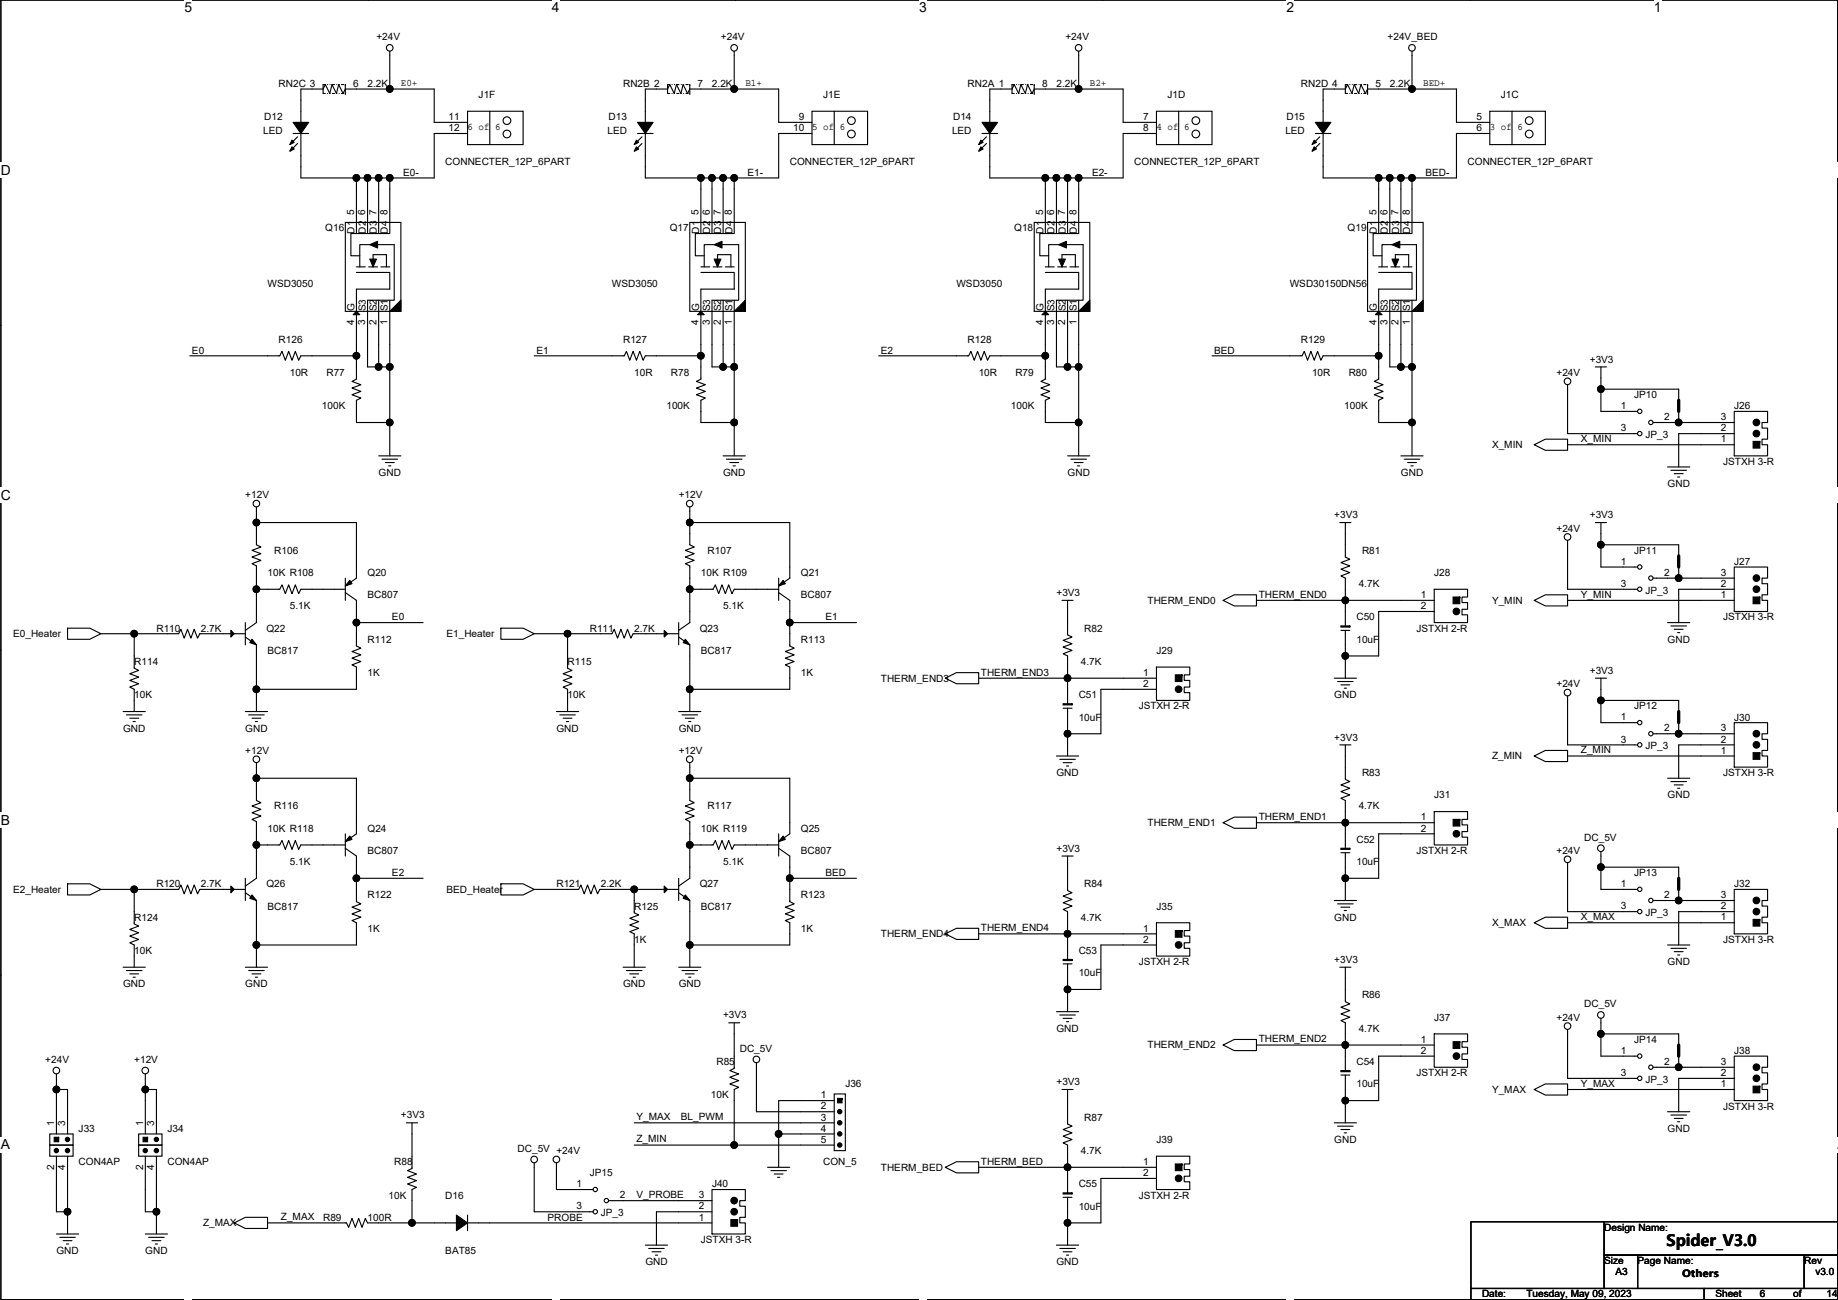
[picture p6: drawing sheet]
<svg xmlns="http://www.w3.org/2000/svg" width="420mm" height="297mm" viewBox="0 0 420 297" stroke-linecap="round" stroke-linejoin="round" font-family="sans-serif">
<path d="M.2 0h419.9v296.9h-419.9z" fill="none" stroke="#000" stroke-width=".25"/>
<g fill="#fff">
<path d="M42.2 0h1.7v3.5h-1.7z"/>
<path d="M42.2 296.9l1.7 .1z"/>
</g>
<path d="M84.2 0h.1M84.2 296.9h.1" fill="none" stroke="#000" stroke-width=".25"/>
<g fill="#fff">
<path d="M126.1 0h1.8v3.5h-1.8z"/>
<path d="M126.1 296.9l1.8 .1z"/>
</g>
<path d="M168.1 0h.1M168.1 296.9h.1" fill="none" stroke="#000" stroke-width=".25"/>
<g fill="#fff">
<path d="M210.1 0h1.8v3.5h-1.8z"/>
<path d="M210.1 296.9l1.8 .1z"/>
</g>
<path d="M252.1 0h.1M252.1 296.9h.1" fill="none" stroke="#000" stroke-width=".25"/>
<g fill="#fff">
<path d="M294.1 0h1.7v3.5h-1.7z"/>
<path d="M294.1 296.9l1.7 .1z"/>
</g>
<path d="M336.1 0h.1M336.1 296.9h.1" fill="none" stroke="#000" stroke-width=".25"/>
<g fill="#fff">
<path d="M378 0h1.8v3.5h-1.8z"/>
<path d="M378 296.9l1.8 .1z"/>
<path d="M.2 37.1h2.3v3.5h-2.3z"/>
<path d="M420.1 37.1l.1 3.5z"/>
<path d="M.2 111.4h2.3v3.5h-2.3z"/>
<path d="M420.1 111.4l.1 3.5z"/>
</g>
<path d="M.2 74.3h.1M420.1 74.3h.1" fill="none" stroke="#000" stroke-width=".25"/>
<g fill="#fff">
<path d="M.2 185.6h2.1v3.5h-2.1z"/>
<path d="M420.1 185.6l.1 3.5z"/>
</g>
<path d="M.2 148.5h.1M420.1 148.5h.1" fill="none" stroke="#000" stroke-width=".25"/>
<g fill="#fff">
<path d="M.2 259.8h2.1v3.5h-2.1z"/>
<path d="M420 259.8h.2v3.5h-.2z"/>
</g>
<g fill="none" stroke="#000" stroke-width=".25">
<path d="M73.9 19.3v2.1M78.9 19.3v2.1M89.1 11.7v8.6M152.6 19.3v2.1M157.7 19.3v2.1M167.8 11.7v8.6M231.3 19.3v2.1M236.4 19.3v2.1M246.6 11.7v8.6M307.5 19.3v2.1M312.6 19.3v2.1M322.8 11.7v8.6"/>
<path d="M67 30.5h3.6M68 31.3l-1.5 1.5M68 32.8l-1.5 1.5M68.8 30.5v10.2h12.7M89.1 20.3h10.2v7.7h7.6M89.1 20.3h-10.2l-.5 1.1-1-2.1-.5 2.1-1-2.1-.5 2.1-1-2.1-.5 1h-5.1v7.7M106.9 25.4h12.7v7.6h-12.7zM106.9 30.5h-7.6v10.2h-10.2M112 25.4v7.6M145.7 30.5h3.6M146.8 31.3l-1.6 1.5M146.8 32.8l-1.6 1.5"/>
<path d="M147.5 30.5v10.2h12.7M167.8 20.3h10.2v7.7h7.6M167.8 20.3h-10.1l-.5 1.1-1-2.1-.6 2.1-1-2.1-.5 2.1-1-2.1-.5 1h-5.1v7.7M185.6 25.4h12.7v7.6h-12.7zM185.6 30.5h-7.6v10.2h-10.2M190.7 25.4v7.6M224.5 30.5h3.5M225.5 31.3l-1.5 1.5M225.5 32.8l-1.5 1.5M226.3 30.5v10.2h12.7M246.6 20.3h10.1v7.7h7.7M246.6 20.3h-10.2l-.5 1.1-1-2.1-.5 2.1-1-2.1-.5 2.1-1.1-2.1-.5 1h-5v7.7"/>
<path d="M264.4 25.4h12.7v7.6h-12.7zM264.4 30.5h-7.7v10.2h-10.1M269.4 25.4v7.6M300.7 30.5h3.5M301.7 31.3l-1.5 1.5M301.7 32.8l-1.5 1.5M302.5 30.5v10.2h12.7M322.8 20.3h10.1v7.7h7.7M322.8 20.3h-10.2l-.5 1.1-1-2.1-.5 2.1-1-2.1-.5 2.1-1.1-2.1-.5 1h-5v7.7M340.6 25.4h12.7v7.6h-12.7zM340.6 30.5h-7.7v10.2h-10.1M345.6 25.4v7.6"/>
<path d="M78.9 50.8h12.7v20.3h-12.7zM81.5 40.7h2.5M81.5 40.7v12.7M84 40.7h2.6M84 40.7v12.7M86.6 40.7h2.5M86.6 40.7v12.7M89.1 40.7v12.7h-8.9v5h2M157.7 50.8h12.7v20.3h-12.7zM160.2 40.7v12.7M160.2 40.7h2.6M162.8 40.7v12.7"/>
<path d="M162.8 40.7h2.5M165.3 40.7v12.7M165.3 40.7h2.5M167.8 40.7v12.7h-8.8v5h2M236.4 50.8h12.7v20.3h-12.7zM239 40.7v12.7M239 40.7h2.5M241.5 40.7v12.7M241.5 40.7h2.5M244 40.7v12.7M244 40.7h2.6M246.6 40.7v12.7h-8.9v5h2"/>
<path d="M312.6 50.8h12.7v20.3h-12.7zM315.2 40.7v12.7M315.2 40.7h2.5M317.7 40.7v12.7M317.7 40.7h2.5M320.2 40.7v12.7M320.2 40.7h2.6M322.8 40.7v12.7h-8.9v5h2M81.5 61h2M81.5 62.3h7.6v3.8h-7.6v15.2M82.2 61v-5.1h7.9v12.7h-6.1v15.2h2.6M84.3 61h2"/>
<path d="M85.3 61v-2.8h3v2.8M86.6 68.6v15.2M87.1 61h2M89.1 68.6v15.2M160.2 62.3h7.6v3.8h-7.6v15.2M160.2 61h2.1M161 61v-5.1h7.9v12.7h-6.1v15.2h2.5M163 61h2M164 61v-2.8h3.1v2.8M165.3 68.6v15.2M165.8 61h2M167.8 68.6v15.2"/>
<path d="M239 62.3h7.6v3.8h-7.6v15.2M239 61h2M239.7 61v-5.1h7.9v12.7h-6.1v15.2h2.5M241.8 61h2M242.8 61v-2.8h3v2.8M244 68.6v15.2M244.5 61h2.1M246.6 68.6v15.2M315.2 62.3h7.6v3.8h-7.6v15.2M315.2 61h2M315.9 61v-5.1h7.9v12.7h-6.1v15.2h2.5M318 61h2"/>
<path d="M319 61v-2.8h3v2.8M320.2 68.6v15.2M320.7 61h2.1M322.8 68.6v15.2M43.4 81.3h20.6l.5-1 .7 2 .8-2 .7 2 .8-2 .8 2 .5-1h12.7M81.5 81.3v5.3l-1 .5 2 .8-2 .8 2 .7-2 .8 2 .8-1 .5v5h7.6M86.6 83.8h2.5M89.1 83.8v12.7M89.1 96.5v7.7M122.1 81.3h20.6l.5-1 .8 2 .7-2 .8 2 .8-2 .7 2 .5-1h12.7M160.2 81.3v5.3l-1 .5 2 .8-2 .8 2 .7-2 .8 2 .8-1 .5v5h7.6M165.3 83.8h2.5"/>
<path d="M167.8 83.8v12.7M167.8 96.5v7.7M239 81.3v5.3l-1.1 .5 2.1 .8-2.1 .8 2.1 .7-2.1 .8 2.1 .8-1 .5v5h7.6M239 81.3h-12.7l-.5 1-.8-2-.8 2-.7-2-.8 2-.8-2-.5 1h-20.5M244 83.8h2.6M246.6 83.8v12.7M246.6 96.5v7.7M277.1 81.3h20.5l.5-1 .8 2 .8-2 .7 2 .8-2 .8 2 .5-1h12.7M315.2 81.3v5.3l-1.1 .5 2.1 .8-2.1 .8 2.1 .7-2.1 .8 2.1 .8-1 .5v5h7.6M320.2 83.8h2.6M322.8 83.8v12.7M322.8 96.5v7.7"/>
<path d="M358.3 87.9v11.2h16M364.7 83.8h2.5M366 83.8v5.1M366 88.9v5.1h8.3M366 88.9h17.7v2.6M383.7 94h.1M383.7 91.5h.1M383.7 94v2.5M383.7 96.5h-5.8M383.7 96.5h12.7M396.4 94h7.7v2.5h-1.3v1.3h1.3v2.6h-1.3v1.2h1.3v2.6h-7.7zM396.4 99.1h-12.7v7.6"/>
<path d="M58.6 119.4h22.9v12.7l-2.6 1.8M58.6 115.8v3.6M58.6 119.4v5.1l1 .5-2 .8 2 .7-2 .8 2 .7-2 .8 1 .5v5.3M86.6 104.2h5M87.3 104.9h3.6M88.1 105.7h2M88.8 106.4h.6M157.7 115.8v3.6M157.7 119.4v5.1l1 .5-2 .8 2 .7-2 .8 2 .7-2 .8 1 .5v5.3M157.7 119.4h22.8v12.7l-2.5 1.8M165.3 104.2h5.1M166.1 104.9h3.5"/>
<path d="M166.8 105.7h2.1M167.6 106.4h.5M244 104.2h5.1M244.8 104.9h3.6M245.6 105.7h2M246.3 106.4h.5M306.3 119.4h2.5M307.5 119.4v7.9l1.1 .5-2.1 .7 2.1 .8-2.1 .8 2.1 .7-2.1 .8 1 .5v5.1M320.2 104.2h5.1M321 104.9h3.6M321.8 105.7h2M322.5 106.4h.5"/>
<path d="M350.7 101.6l2.6-1.2h5v2.5h-5zM358.3 101.6h38.1M364.7 119.4h2.5M366 119.4v5.1M381.2 106.7h5.1M382 107.5h3.5M382.7 108.2h2.1M383.5 109h.5M58.6 134.6h5.4l.5-1 .7 2.1 .8-2.1 .7 2.1 .8-2.1 .8 2.1 .5-1.1h10.1M58.6 134.6v7.7l-2.5 1.7M78.9 135.4l2.6 1.8v5.1M78.9 132.1v5.1"/>
<path d="M157.7 134.6v7.7l-2.6 1.7M157.7 134.6h5.3l.5-1 .8 2.1 .7-2.1 .8 2.1 .8-2.1 .7 2.1 .5-1.1h10.2M178 135.4l2.5 1.8v5.1M178 132.1v5.1M242.8 137.2h2.5M244 137.2v7.9l1.1 .5-2.1 .7 2.1 .8-2.1 .7 2.1 .8-2.1 .8 1 .5v5.1M279.6 137.2l2.5-1.3h5.1v2.6h-5.1zM287.2 137.2h20.3M307.5 137.2h20.4M307.5 137.2v5.8M327.9 134.6h7.6v1.8h-1.3v1.3h1.3v1.5h-1.3v1.3h1.3v1.8h-7.6zM327.9 139.7h-12.7v10.2h-7.7v-5.9"/>
<path d="M350.7 137.2l2.6-1.3h5v2.6h-5zM358.3 123.5v11.1h16M366 124.5h17.7v2.5M366 124.5v5.1h8.3M377.9 132.1h5.8M383.7 129.6h.1M383.7 127h.1M383.7 129.6v2.5M396.4 129.6h7.7v2.5h-1.3v1.3h1.3v2.5h-1.3v1.3h1.3v2.5h-7.7zM396.4 132.1h-12.7M396.4 134.6h-12.7v7.7M396.4 137.2h-38.1"/>
<path d="M15.4 143.5h5.1l2.6 1.3-2.6 1.3h-5.1zM23.1 144.8h7.6M30.7 144.8h10.1l.5-1 .8 2 .8-2 .7 2 .8-2 .8 2 .5-1h10.4M30.7 144.8v7.9l1 .5-2 .7 2 .8-2 .8 2 .7-2 .8 1 .5v5.1M56.1 145.6l2.5 1.7v10.2M56.1 142.3v5M58.6 157.5v5.1M81.5 142.3h15.2M81.5 142.3v5.3l1 .5-2 .8 2 .7-2 .8 2 .8-2 .7 1 .5v5.1h-22.9M114.5 143.5h5.1l2.5 1.3-2.5 1.3h-5.1zM122.1 144.8h7.6M129.7 144.8v7.9l1.1 .5-2.1 .7 2.1 .8-2.1 .8 2.1 .7-2.1 .8 1 .5v5.1"/>
<path d="M129.7 144.8h10.2l.5-1 .8 2 .7-2 .8 2 .8-2 .7 2 .5-1h10.4M155.1 145.6l2.6 1.7v10.2M155.1 142.3v5M157.7 157.5v5.1M180.5 142.3v5.3l1.1 .5-2.1 .8 2.1 .7-2.1 .8 2.1 .8-2.1 .7 1 .5v5.1h-22.8M180.5 142.3h15.3M216.1 155l2.5-1.3h5.1v2.5h-5.1zM223.7 155h20.3M244 155v5.8M244 155h20.4M264.4 152.4h7.6v1.8h-1.3v1.3h1.3v1.5h-1.3v1.3h1.3v1.7h-7.6zM264.4 157.5h-12.7v10.2h-7.7"/>
<path d="M305 155h5.1M305.8 155.7h3.5M306.5 156.5h2.1M306.5 144h2.1M307.3 157.2h.5M307.5 149.9v5.1M358.3 159v11.2h16M364.7 155h2.5M366 155v5M381.2 142.3h5.1M382 143h3.5M382.7 143.8h2.1"/>
<path d="M383.5 144.5h.5M28.1 162.6h5.1M28.9 163.3h3.6M29.7 164.1h2M30.4 164.9h.5M56.1 162.6h5.1M56.8 163.3h3.6M57.6 164.1h2M58.4 164.9h.5M58.6 177.8h22.9v12.7l-2.6 1.8M58.6 174.3v3.5M58.6 177.8v5.1l1 .5-2 .8 2 .7-2 .8 2 .8-2 .7 1 .5v5.4"/>
<path d="M127.2 162.6h5.1M128 163.3h3.5M128.7 164.1h2.1M129.5 164.9h.5M155.1 162.6h5.1M155.9 163.3h3.6M156.7 164.1h2M157.4 164.9h.5M157.7 174.3v3.5M157.7 177.8h22.8v12.7l-2.5 1.8M157.7 177.8v5.1l1 .5-2 .8 2 .7-2 .8 2 .8-2 .7 1 .5v5.4M241.5 172.7h5.1"/>
<path d="M242.3 173.5h3.5M243 174.3h2.1M243 161.8h2.1M243.8 175h.5M244 161.8v5.9M244 167.7v5M306.3 170.2h2.5M307.5 170.2v7.9l1.1 .5-2.1 .7 2.1 .8-2.1 .8 2.1 .7-2.1 .8 1 .5v5.1M350.7 172.7l2.6-1.2h5v2.5h-5zM366 160v5.1h8.3M366 160h17.7v2.6M377.9 167.7h5.8"/>
<path d="M381.2 177.8h5.1M382 178.6h3.5M382.7 179.3h2.1M383.7 165.1h.1M383.7 162.6h.1M383.7 165.1v2.6M383.7 167.7h12.7M396.4 165.1h7.7v2.6h-1.3v1.2h1.3v2.6h-1.3v1.2h1.3v2.6h-7.7zM396.4 170.2h-12.7v7.6M396.4 172.7h-38.1M58.6 193.1h5.4l.5-1.1 .7 2.1 .8-2.1 .7 2.1 .8-2.1 .8 2.1 .5-1h10.1M58.6 193.1v7.6l-2.5 1.8"/>
<path d="M78.9 193.8l2.6 1.8v5.1M78.9 190.5v5.1M157.7 193.1v7.6l-2.6 1.8M157.7 193.1h5.3l.5-1.1 .8 2.1 .7-2.1 .8 2.1 .8-2.1 .7 2.1 .5-1h10.2M178 193.8l2.5 1.8v5.1M178 190.5v5.1M242.8 195.6h2.5M244 195.6v7.9l1.1 .5-2.1 .7 2.1 .8-2.1 .8 2.1 .7-2.1 .8 1 .5v5.1M279.6 188l2.5-1.3h5.1v2.6h-5.1zM287.2 188h20.3M306.5 194.8h2.1M307.5 194.8v5.9"/>
<path d="M307.5 188v5.8M307.5 188h20.4M327.9 185.4h7.6v1.8h-1.3v1.3h1.3v1.5h-1.3v1.3h1.3v1.8h-7.6zM327.9 190.5h-12.7v10.2h-7.7M358.3 197.1v11.2h16M366 194.6v3.5M366 198.1v5.1h8.3M366 198.1h17.7v2.6M383.5 180.1h.5M15.4 202h5.1l2.6 1.2-2.6 1.3h-5.1zM23.1 203.2h7.6M30.7 203.2h10.1l.5-1 .8 2 .8-2 .7 2 .8-2 .8 2 .5-1h10.4"/>
<path d="M30.7 203.2v7.9l1 .5-2 .8 2 .7-2 .8 2 .8-2 .7 1 .5v5.1M56.1 204l2.5 1.8v10.1M56.1 200.7v5.1M58.6 215.9v5.1M81.5 200.7v5.3l1 .5-2 .8 2 .7-2 .8 2 .8-2 .7 1 .5v5.1h-22.9M81.5 200.7h15.2M114.5 202h5.1l2.5 1.2-2.5 1.3h-5.1zM122.1 203.2h10.2l.5-1 .8 2 .7-2 .8 2 .7-2 .8 2 .5-1h7.9M145 203.2v5.4l1 .5-2 .7 2 .8-2 .7 2 .8-2 .8 1 .5v7.6M145 203.2h10.1M155.1 204l2.6 1.8v10.1M155.1 200.7v5.1"/>
<path d="M157.7 215.9v5.1M180.5 200.7v5.3l1.1 .5-2.1 .8 2.1 .7-2.1 .8 2.1 .8-2.1 .7 1 .5v5.1h-22.8M180.5 200.7h15.3M216.1 213.4l2.5-1.3h5.1v2.6h-5.1zM223.7 213.4h20.3M244 213.4h20.4M244 213.4v5.8M264.4 210.8h7.6v1.8h-1.3v1.3h1.3v1.5h-1.3v1.3h1.3v1.8h-7.6zM264.4 215.9h-12.7v10.2h-7.7M305 205.8h5.1M305.8 206.5h3.5M306.5 207.3h2.1"/>
<path d="M307.3 208h.5M307.5 200.7v5.1M350.7 210.8l2.6-1.2h5v2.5h-5zM377.9 205.8h5.8M381.2 215.9h5.1M382 216.7h3.5M382.7 217.4h2.1M383.5 218.2h.5M383.7 203.2h.1M383.7 200.7h.1M383.7 203.2v2.6M383.7 205.8h12.7"/>
<path d="M396.4 203.2h7.7v2.6h-1.3v1.2h1.3v2.6h-1.3v1.2h1.3v2.6h-7.7zM396.4 208.3h-12.7v7.6M396.4 210.8h-38.1M.2 222.7h.1M28.1 221h5.1M28.9 221.8h3.6M29.7 222.5h2M30.4 223.3h.5M56.1 221h5.1M56.8 221.8h3.6M57.6 222.5h2M58.4 223.3h.5"/>
<path d="M142.4 221h5.1M143.2 221.8h3.6M144 222.5h2M144.7 223.3h.5M155.1 221h5.1M155.9 221.8h3.6M156.7 222.5h2M157.4 223.3h.5M166.6 233.7h2.5M167.8 233.7v10.4l-1 .5 2.1 .8-2.1 .7 2.1 .8-2.1 .8 2.1 .7-1.1 .5v12.7M241.5 231.2h5.1M242.3 231.9h3.5"/>
<path d="M243 232.7h2.1M243 220.2h2.1M243.8 233.4h.5M244 220.2v5.9M244 226.1v5.1M279.6 238.8l2.5-1.3h5.1v2.6h-5.1zM287.2 238.8h20.3M306.3 221h2.5M307.5 221v7.9l1.1 .5-2.1 .7 2.1 .8-2.1 .8 2.1 .7-2.1 .8 1 .5v5.1M307.5 238.8h20.4M307.5 238.8v5.8M327.9 236.2h7.6v1.8h-1.3v1.3h1.3v1.5h-1.3v1.3h1.3v1.8h-7.6z"/>
<path d="M358.3 235.2v11.2h16M366 232.7v3.5M366 236.2v5.1h8.3M366 236.2h17.7v2.6M383.7 238.8h.1M420.1 222.7h.1M11.4 259.1h5.3v2.5h-5.3zM12.9 245.4v3.5M12.9 248.9v10.2M12.9 248.9h2.5v10.2M31.7 259.1h5.3v2.5h-5.3zM33.2 248.9h2.6v10.2"/>
<path d="M33.2 245.4v3.5M33.2 248.9v10.2M92.9 256.6h2.6M94.2 256.6v10.4l-1 .5 2 .7-2 .8 2 .8-2 .7 2 .8-1 .5v7.6h-10.2l-.5-1-.7 2-.8-2-.8 2-.7-2-.8 2-.5-1h-18M145 256.6h45.7M172.9 242.8v11.2h17.8M178 259.1v7.6M178 259.1h12.7M190.7 250h2.5v12.9h-2.5zM190.7 251.5h-12.7v7.6M242.8 248.9h2.5M244 248.9v7.9l1.1 .5-2.1 .8 2.1 .7-2.1 .8 2.1 .8-2.1 .7 1 .5v5.1"/>
<path d="M305 256.6h5.1M305.8 257.3h3.5M306.5 258.1h2.1M306.5 245.6h2.1M307.3 258.8h.5M307.5 245.6v5.9M307.5 251.5v5.1M327.9 241.3h-12.7v10.2h-7.7M350.7 248.9l2.6-1.2h5v2.5h-5zM377.9 243.9h5.8M381.2 254h5.1M382 254.8h3.5"/>
<path d="M382.7 255.5h2.1M383.5 256.3h.5M383.7 241.3h.1M383.7 241.3v2.6M383.7 243.9h12.7M396.4 241.3h7.7v2.6h-1.3v1.2h1.3v2.6h-1.3v1.2h1.3v2.6h-7.7zM396.4 246.4h-12.7v7.6M396.4 248.9h-38.1M11.4 261.6h5.3v2.6h-5.3zM12.9 264.2v12.7h2.5M15.4 264.2v12.7M15.4 276.9v5.1"/>
<path d="M31.7 261.6h5.3v2.6h-5.3zM33.2 264.2v12.7h2.6M35.8 264.2v12.7M35.8 276.9v5.1M53.5 279.4l2.6-1.2h5.1v2.5h-5.1zM94.2 279.4h10.1M106.9 279.4h55.9M106.9 277.6v3.6M122.1 265.7v11.2h13.5M127.2 265.7v6.1h8.4M139.1 274.3h23.7M145 261.6h22.8"/>
<path d="M162.8 271.8h7.6v2.5h-1.3v1.3h1.3v2.6h-1.3v1.2h1.3v2.6h-7.6zM162.8 276.9h-12.7v7.6M167.8 261.6h22.9M175.5 266.7h5M176.2 267.5h3.6M177 268.2h2M177.7 269h.6M216.1 266.7l2.5-1.2h5.1v2.5h-5.1zM223.7 266.7h20.3M243 273.6h2.1M244 266.7h20.4M244 273.6v5.8"/>
<path d="M244 266.7v5.9M244 279.4v5.1M264.4 264.2h7.6v1.8h-1.3v1.2h1.3v1.6h-1.3v1.2h1.3v1.8h-7.6zM264.4 269.3h-12.7v10.1h-7.7M336.2 279.2h30.5v15.2h-30.5zM366.7 279.2h53.4v7.6h-53.4zM12.9 282h5.1M13.7 282.7h3.5M14.4 283.5h2.1M15.2 284.2h.5M33.2 282h5.1M34 282.7h3.5"/>
<path d="M34.7 283.5h2.1M35.5 284.2h.5M147.5 284.5h5.1M148.3 285.3h3.5M149 286h2.1M149.8 286.8h.5M241.5 284.5h5.1M242.3 285.3h3.5M243 286h2.1M243.8 286.8h.5M336.2 294.4h53.4v2.5h-53.4zM366.7 286.8h7.6v7.6h-7.6z"/>
<path d="M374.3 286.8h38.1v7.6h-38.1zM389.6 294.4h30.5v2.5h-30.5zM412.4 286.8h7.7v7.6h-7.7z"/>
<circle cx="89.1" cy="10.9" r=".76"/>
<circle cx="167.8" cy="10.9" r=".76"/>
<circle cx="246.6" cy="10.9" r=".76"/>
<circle cx="322.8" cy="10.9" r=".76"/>
<circle cx="115.9" cy="27.6" r=".88"/>
<circle cx="115.9" cy="30.6" r=".88"/>
<circle cx="194.6" cy="27.6" r=".88"/>
<circle cx="194.6" cy="30.6" r=".88"/>
<circle cx="273.4" cy="27.6" r=".88"/>
<circle cx="273.4" cy="30.6" r=".88"/>
<circle cx="349.6" cy="27.6" r=".88"/>
<circle cx="349.6" cy="30.6" r=".88"/>
<circle cx="358.3" cy="87.1" r=".76"/>
<circle cx="374.8" cy="99.1" r=".5"/>
<circle cx="374.8" cy="94" r=".5"/>
<circle cx="377.4" cy="96.5" r=".5"/>
<circle cx="58.6" cy="115.1" r=".76"/>
<circle cx="157.7" cy="115.1" r=".76"/>
<circle cx="358.3" cy="122.7" r=".76"/>
<circle cx="374.8" cy="129.5" r=".5"/>
<circle cx="374.8" cy="134.6" r=".5"/>
<circle cx="377.4" cy="132.1" r=".5"/>
<circle cx="358.3" cy="158.2" r=".76"/>
<circle cx="58.6" cy="173.5" r=".76"/>
<circle cx="157.7" cy="173.5" r=".76"/>
<circle cx="374.8" cy="170.2" r=".5"/>
<circle cx="374.8" cy="165.1" r=".5"/>
<circle cx="377.4" cy="167.6" r=".5"/>
<circle cx="358.3" cy="196.3" r=".76"/>
<circle cx="365.9" cy="193.8" r=".76"/>
<circle cx="374.8" cy="203.2" r=".5"/>
<circle cx="374.8" cy="208.3" r=".5"/>
<circle cx="377.4" cy="205.7" r=".5"/>
<circle cx="358.3" cy="234.4" r=".76"/>
<circle cx="365.9" cy="231.9" r=".76"/>
<circle cx="12.9" cy="244.6" r=".76"/>
<circle cx="33.2" cy="244.6" r=".76"/>
<circle cx="172.9" cy="242.1" r=".76"/>
<circle cx="374.8" cy="246.4" r=".5"/>
<circle cx="374.8" cy="241.3" r=".5"/>
<circle cx="377.4" cy="243.8" r=".5"/>
<circle cx="122.1" cy="264.9" r=".76"/>
<circle cx="127.2" cy="264.9" r=".76"/>
<circle cx="136.1" cy="276.9" r=".5"/>
<circle cx="136.1" cy="271.8" r=".5"/>
<circle cx="138.6" cy="274.3" r=".5"/>
</g>
<g fill="#000" stroke="#000" stroke-width=".25">
<path d="M80.7 71.9l.8-.8 .7 .8zM159.5 71.9l.7-.8 .8 .8zM238.2 71.9l.8-.8 .7 .8zM314.4 71.9l.8-.8 .7 .8zM52.8 144l.7 .8-.7 .8zM151.8 144l.8 .8-.8 .8zM52.8 202.5l.7 .7-.7 .8zM151.8 202.5l.8 .7-.8 .8z"/>
<path d="M66.7 33.5l.6 .6-1.1 .5z" fill-rule="evenodd"/>
<path d="M66.7 32l.6 .5-1.1 .5z" fill-rule="evenodd"/>
<path d="M67 28h3.6l-1.8 2.5z" fill-rule="evenodd"/>
<path d="M145.5 33.5l.5 .6-1 .5z" fill-rule="evenodd"/>
<path d="M145.5 32l.5 .5-1 .5z" fill-rule="evenodd"/>
<path d="M145.7 28h3.6l-1.8 2.5z" fill-rule="evenodd"/>
<path d="M224.2 33.5l.5 .6-1 .5z" fill-rule="evenodd"/>
<path d="M224.2 32l.5 .5-1 .5z" fill-rule="evenodd"/>
<path d="M224.5 28h3.5l-1.7 2.5z" fill-rule="evenodd"/>
<path d="M300.4 33.5l.5 .6-1 .5z" fill-rule="evenodd"/>
<path d="M300.4 32l.5 .5-1 .5z" fill-rule="evenodd"/>
<path d="M300.7 28h3.5l-1.7 2.5z" fill-rule="evenodd"/>
<path d="M84.5 55.9l1.8-.8v1.6z" fill-rule="evenodd"/>
<path d="M163.3 55.9l1.7-.8v1.6z" fill-rule="evenodd"/>
<path d="M242 55.9l1.8-.8v1.6z" fill-rule="evenodd"/>
<path d="M318.2 55.9l1.8-.8v1.6z" fill-rule="evenodd"/>
<path d="M84.5 59.2h1.6l-.8 1.8z" fill-rule="evenodd"/>
<path d="M89.1 71.1l2.5-2.5v2.5z" fill-rule="evenodd"/>
<path d="M163.3 59.2h1.5l-.8 1.8z" fill-rule="evenodd"/>
<path d="M167.8 71.1l2.6-2.5v2.5z" fill-rule="evenodd"/>
<path d="M242 59.2h1.5l-.7 1.8z" fill-rule="evenodd"/>
<path d="M246.6 71.1l2.5-2.5v2.5z" fill-rule="evenodd"/>
<path d="M318.2 59.2h1.5l-.7 1.8z" fill-rule="evenodd"/>
<path d="M322.8 71.1l2.5-2.5v2.5z" fill-rule="evenodd"/>
<path d="M400.8 100.9v1.5h1.5v-1.5z" fill-rule="evenodd"/>
<path d="M80 132.6l.5 .8-1.6 .5z" fill-rule="evenodd"/>
<path d="M179 132.6l.5 .8-1.5 .5z" fill-rule="evenodd"/>
<path d="M332.2 136.4v1.5h1.5v-1.5z" fill-rule="evenodd"/>
<path d="M400.8 136.4v1.5h1.5v-1.5z" fill-rule="evenodd"/>
<path d="M57.6 146.1l1 1.2-1.5-.5z" fill-rule="evenodd"/>
<path d="M156.7 146.1l1 1.2-1.5-.5z" fill-rule="evenodd"/>
<path d="M268.7 154.2v1.5h1.5v-1.5z" fill-rule="evenodd"/>
<path d="M306.5 143v.3h2.1v-.3z" fill-rule="evenodd"/>
<path d="M243 160.8v.3h2.1v-.3z" fill-rule="evenodd"/>
<path d="M400.8 172v1.5h1.5v-1.5z" fill-rule="evenodd"/>
<path d="M80 191l.5 .8-1.6 .5z" fill-rule="evenodd"/>
<path d="M179 191l.5 .8-1.5 .5z" fill-rule="evenodd"/>
<path d="M306.5 193.8v.3h2.1v-.3z" fill-rule="evenodd"/>
<path d="M332.2 187.2v1.5h1.5v-1.5z" fill-rule="evenodd"/>
<path d="M57.6 204.5l1 1.3-1.5-.5z" fill-rule="evenodd"/>
<path d="M156.7 204.5l1 1.3-1.5-.5z" fill-rule="evenodd"/>
<path d="M243 219.2v.3h2.1v-.3z" fill-rule="evenodd"/>
<path d="M268.7 212.6v1.5h1.5v-1.5z" fill-rule="evenodd"/>
<path d="M400.8 210.1v1.5h1.5v-1.5z" fill-rule="evenodd"/>
<path d="M332.2 238v1.5h1.5v-1.5z" fill-rule="evenodd"/>
<path d="M191.5 251v1h1v-1z" fill-rule="evenodd"/>
<path d="M306.5 244.6v.3h2.1v-.3z" fill-rule="evenodd"/>
<path d="M400.8 248.2v1.5h1.5v-1.5z" fill-rule="evenodd"/>
<path d="M12.4 259.9v1h1v-1z" fill-rule="evenodd"/>
<path d="M32.7 259.9v1h1v-1z" fill-rule="evenodd"/>
<path d="M104.3 277.6l2.6 1.8-2.6 1.8z" fill-rule="evenodd"/>
<path d="M243 272.6v.2h2.1v-.2z" fill-rule="evenodd"/>
<path d="M268.7 266v1.5h1.5v-1.5z" fill-rule="evenodd"/>
<path d="M167.1 278.7v1.5h1.5v-1.5z" fill-rule="evenodd"/>
<circle cx="89.1" cy="20.3" r=".76"/>
<circle cx="167.8" cy="20.3" r=".76"/>
<circle cx="246.6" cy="20.3" r=".76"/>
<circle cx="322.8" cy="20.3" r=".76"/>
<circle cx="81.5" cy="40.6" r=".76"/>
<circle cx="84" cy="40.6" r=".76"/>
<circle cx="86.5" cy="40.6" r=".76"/>
<circle cx="89.1" cy="40.6" r=".76"/>
<circle cx="160.2" cy="40.6" r=".76"/>
<circle cx="162.7" cy="40.6" r=".76"/>
<circle cx="165.3" cy="40.6" r=".76"/>
<circle cx="167.8" cy="40.6" r=".76"/>
<circle cx="238.9" cy="40.6" r=".76"/>
<circle cx="241.5" cy="40.6" r=".76"/>
<circle cx="244" cy="40.6" r=".76"/>
<circle cx="246.6" cy="40.6" r=".76"/>
<circle cx="315.1" cy="40.6" r=".76"/>
<circle cx="317.7" cy="40.6" r=".76"/>
<circle cx="320.2" cy="40.6" r=".76"/>
<circle cx="322.8" cy="40.6" r=".76"/>
<circle cx="81.5" cy="81.3" r=".76"/>
<circle cx="86.5" cy="83.8" r=".76"/>
<circle cx="89.1" cy="96.5" r=".76"/>
<circle cx="89.1" cy="83.8" r=".76"/>
<circle cx="160.2" cy="81.3" r=".76"/>
<circle cx="165.3" cy="83.8" r=".76"/>
<circle cx="167.8" cy="83.8" r=".76"/>
<circle cx="167.8" cy="96.5" r=".76"/>
<circle cx="238.9" cy="81.3" r=".76"/>
<circle cx="244" cy="83.8" r=".76"/>
<circle cx="246.6" cy="96.5" r=".76"/>
<circle cx="246.6" cy="83.8" r=".76"/>
<circle cx="315.1" cy="81.3" r=".76"/>
<circle cx="320.2" cy="83.8" r=".76"/>
<circle cx="322.8" cy="96.5" r=".76"/>
<circle cx="322.8" cy="83.8" r=".76"/>
<circle cx="365.9" cy="88.9" r=".76"/>
<circle cx="383.7" cy="96.5" r=".76"/>
<circle cx="401.5" cy="99.1" r=".76"/>
<circle cx="401.5" cy="96.5" r=".76"/>
<circle cx="58.6" cy="119.4" r=".76"/>
<circle cx="157.7" cy="119.4" r=".76"/>
<circle cx="58.6" cy="134.6" r=".76"/>
<circle cx="157.7" cy="134.6" r=".76"/>
<circle cx="307.5" cy="137.2" r=".76"/>
<circle cx="332.9" cy="139.7" r=".76"/>
<circle cx="365.9" cy="124.5" r=".76"/>
<circle cx="383.7" cy="132.1" r=".76"/>
<circle cx="401.5" cy="134.6" r=".76"/>
<circle cx="401.5" cy="132.1" r=".76"/>
<circle cx="30.7" cy="144.8" r=".76"/>
<circle cx="58.6" cy="157.5" r=".76"/>
<circle cx="81.5" cy="142.2" r=".76"/>
<circle cx="129.7" cy="144.8" r=".76"/>
<circle cx="157.7" cy="157.5" r=".76"/>
<circle cx="180.5" cy="142.2" r=".76"/>
<circle cx="244" cy="154.9" r=".76"/>
<circle cx="269.4" cy="157.5" r=".76"/>
<circle cx="307.5" cy="149.9" r=".76"/>
<circle cx="58.6" cy="177.8" r=".76"/>
<circle cx="157.7" cy="177.8" r=".76"/>
<circle cx="244" cy="167.6" r=".76"/>
<circle cx="365.9" cy="160" r=".76"/>
<circle cx="383.7" cy="167.6" r=".76"/>
<circle cx="401.5" cy="167.6" r=".76"/>
<circle cx="401.5" cy="170.2" r=".76"/>
<circle cx="58.6" cy="193" r=".76"/>
<circle cx="157.7" cy="193" r=".76"/>
<circle cx="307.5" cy="188" r=".76"/>
<circle cx="332.9" cy="190.5" r=".76"/>
<circle cx="365.9" cy="198.1" r=".76"/>
<circle cx="30.7" cy="203.2" r=".76"/>
<circle cx="58.6" cy="215.9" r=".76"/>
<circle cx="81.5" cy="200.7" r=".76"/>
<circle cx="145" cy="203.2" r=".76"/>
<circle cx="157.7" cy="215.9" r=".76"/>
<circle cx="180.5" cy="200.7" r=".76"/>
<circle cx="244" cy="213.4" r=".76"/>
<circle cx="269.4" cy="215.9" r=".76"/>
<circle cx="307.5" cy="200.7" r=".76"/>
<circle cx="383.7" cy="205.7" r=".76"/>
<circle cx="401.5" cy="208.3" r=".76"/>
<circle cx="401.5" cy="205.7" r=".76"/>
<circle cx="244" cy="226.1" r=".76"/>
<circle cx="307.5" cy="238.8" r=".76"/>
<circle cx="365.9" cy="236.2" r=".76"/>
<circle cx="12.9" cy="248.9" r=".76"/>
<circle cx="33.2" cy="248.9" r=".76"/>
<circle cx="178" cy="259.1" r=".76"/>
<circle cx="192" cy="256.5" r=".5"/>
<circle cx="192" cy="259.1" r=".5"/>
<circle cx="192" cy="254" r=".5"/>
<circle cx="307.5" cy="251.5" r=".76"/>
<circle cx="332.9" cy="241.3" r=".76"/>
<circle cx="383.7" cy="243.8" r=".76"/>
<circle cx="401.5" cy="246.4" r=".76"/>
<circle cx="401.5" cy="243.8" r=".76"/>
<circle cx="12.9" cy="262.9" r=".5"/>
<circle cx="15.4" cy="276.9" r=".76"/>
<circle cx="15.4" cy="262.9" r=".5"/>
<circle cx="15.4" cy="260.4" r=".5"/>
<circle cx="33.2" cy="262.9" r=".5"/>
<circle cx="35.7" cy="276.9" r=".76"/>
<circle cx="35.7" cy="260.4" r=".5"/>
<circle cx="35.7" cy="262.9" r=".5"/>
<circle cx="94.2" cy="279.4" r=".76"/>
<circle cx="167.8" cy="276.9" r=".76"/>
<circle cx="167.8" cy="261.6" r=".76"/>
<circle cx="167.8" cy="274.3" r=".76"/>
<circle cx="192" cy="261.6" r=".5"/>
<circle cx="244" cy="266.7" r=".76"/>
<circle cx="244" cy="279.4" r=".76"/>
<circle cx="269.4" cy="269.2" r=".76"/>
</g>
<path d="M383.7 91.5v2.5M383.7 127v2.6M383.7 162.6v2.5M383.7 200.7v2.5M383.7 238.8v2.5" fill="none" stroke="#000" stroke-width=".76"/>
<g fill="none" stroke="#000" stroke-width=".25" stroke-dasharray=".5 .5 0 .5 0 .5">
<path d="M73.9 19.3h5M78.9 19.3h.1M152.6 19.3h5.1M157.7 19.3h.1M231.3 19.3h5.1M236.4 19.3h.1M307.5 19.3h5.1M312.6 19.3h.1M73.9 21.4h5M78.9 21.4h.1M152.6 21.4h5.1M157.7 21.4h.1"/>
<path d="M231.3 21.4h5.1M236.4 21.4h.1M307.5 21.4h5.1M312.6 21.4h.1"/>
</g>
<text font-size="3.6" x="380.9" y="284.7">Spider_V3.0</text>
<g font-size="3.2">
<text x="42.2" y="2.8">5</text>
<text x="126.1" y="2.8">4</text>
<text x="210.1" y="2.8">3</text>
<text x="294.1" y="2.8">2</text>
<text x="378" y="2.8">1</text>
<text x=".2" y="39.9">D</text>
<text x=".2" y="114.2">C</text>
<text x=".2" y="188.4">B</text>
<text x=".2" y="262.6">A</text>
<text x="420.1" y="262.6">A</text>
</g>
<g font-size="2.3">
<text x="86.1" y="9.2">+24V</text>
<text x="164.8" y="9.2">+24V</text>
<text x="243.5" y="9.2">+24V</text>
<text x="317.2" y="9.2">+24V_BED</text>
<text x="63.7" y="19.9">RN2C 3</text>
<text x="80.7" y="19.8">6</text>
<text x="84" y="19.9">2.2K</text>
<text x="91.6" y="19.6">E0+</text>
<text x="109.4" y="22.4">J1F</text>
<text x="142.4" y="19.9">RN2B 2</text>
<text x="159.5" y="19.8">7</text>
<text x="162.8" y="19.9">2.2K</text>
<text x="170.4" y="19.6">B1+</text>
<text x="188.2" y="22.4">J1E</text>
<text x="221.2" y="19.9">RN2A 1</text>
<text x="238.2" y="19.8">8</text>
<text x="241.5" y="19.9">2.2K</text>
<text x="249.1" y="19.6">B2+</text>
<text x="266.9" y="22.4">J1D</text>
<text x="297.4" y="19.9">RN2D 4</text>
<text x="314.4" y="19.8">5</text>
<text x="317.7" y="19.9">2.2K</text>
<text x="325.3" y="19.6">BED+</text>
<text x="343.1" y="22.4">J1C</text>
<text x="60.4" y="27.5">D12</text>
<text x="102.6" y="27.4">11</text>
<text x="102.6" y="30">12</text>
<text x="106.9" y="29.8">6 of 6</text>
<text x="139.1" y="27.5">D13</text>
<text x="181.3" y="30">10</text>
<text x="182.6" y="27.4">9</text>
<text x="185.6" y="29.8">5 of 6</text>
<text x="217.9" y="27.5">D14</text>
<text x="261.3" y="27.4">7</text>
<text x="261.3" y="30">8</text>
<text x="264.4" y="29.8">4 of 6</text>
<text x="294.1" y="27.5">D15</text>
<text x="337.5" y="27.4">5</text>
<text x="337.5" y="30">6</text>
<text x="340.6" y="29.8">3 of 6</text>
<text x="60.1" y="30.5">LED</text>
<text x="138.9" y="30.5">LED</text>
<text x="217.6" y="30.5">LED</text>
<text x="293.8" y="30.5">LED</text>
<text x="92.1" y="40.2">E0-</text>
<text x="101.8" y="37.6">CONNECTER_12P_6PART</text>
<text x="170.9" y="40.2">E1-</text>
<text x="180.5" y="37.6">CONNECTER_12P_6PART</text>
<text x="249.6" y="40.2">E2-</text>
<text x="259.3" y="37.6">CONNECTER_12P_6PART</text>
<text x="325.8" y="40.2">BED-</text>
<text x="335.5" y="37.6">CONNECTER_12P_6PART</text>
<text x="74.4" y="52.9">Q16</text>
<text x="81" y="49" transform="rotate(-90 81 49)">5</text>
<text x="81.1" y="53.4" transform="rotate(-90 81.1 53.4)">D1</text>
<text x="83.5" y="49" transform="rotate(-90 83.5 49)">6</text>
<text x="83.6" y="53.4" transform="rotate(-90 83.6 53.4)">D2</text>
<text x="86" y="49" transform="rotate(-90 86 49)">7</text>
<text x="86.1" y="53.4" transform="rotate(-90 86.1 53.4)">D3</text>
<text x="88.6" y="49" transform="rotate(-90 88.6 49)">8</text>
<text x="88.7" y="53.4" transform="rotate(-90 88.7 53.4)">D4</text>
<text x="153.1" y="52.9">Q17</text>
<text x="159.7" y="49" transform="rotate(-90 159.7 49)">5</text>
<text x="159.8" y="53.4" transform="rotate(-90 159.8 53.4)">D1</text>
<text x="162.2" y="49" transform="rotate(-90 162.2 49)">6</text>
<text x="162.3" y="53.4" transform="rotate(-90 162.3 53.4)">D2</text>
<text x="164.8" y="49" transform="rotate(-90 164.8 49)">7</text>
<text x="164.9" y="53.4" transform="rotate(-90 164.9 53.4)">D3</text>
<text x="167.3" y="49" transform="rotate(-90 167.3 49)">8</text>
<text x="167.4" y="53.4" transform="rotate(-90 167.4 53.4)">D4</text>
<text x="231.8" y="52.9">Q18</text>
<text x="238.4" y="49" transform="rotate(-90 238.4 49)">5</text>
<text x="238.5" y="53.4" transform="rotate(-90 238.5 53.4)">D1</text>
<text x="241" y="49" transform="rotate(-90 241 49)">6</text>
<text x="241.1" y="53.4" transform="rotate(-90 241.1 53.4)">D2</text>
<text x="243.5" y="49" transform="rotate(-90 243.5 49)">7</text>
<text x="243.6" y="53.4" transform="rotate(-90 243.6 53.4)">D3</text>
<text x="246.1" y="49" transform="rotate(-90 246.1 49)">8</text>
<text x="246.2" y="53.4" transform="rotate(-90 246.2 53.4)">D4</text>
<text x="308" y="52.9">Q19</text>
<text x="314.6" y="49" transform="rotate(-90 314.6 49)">5</text>
<text x="314.7" y="53.4" transform="rotate(-90 314.7 53.4)">D1</text>
<text x="317.2" y="49" transform="rotate(-90 317.2 49)">6</text>
<text x="317.3" y="53.4" transform="rotate(-90 317.3 53.4)">D2</text>
<text x="319.7" y="49" transform="rotate(-90 319.7 49)">7</text>
<text x="319.8" y="53.4" transform="rotate(-90 319.8 53.4)">D3</text>
<text x="322.3" y="49" transform="rotate(-90 322.3 49)">8</text>
<text x="322.4" y="53.4" transform="rotate(-90 322.4 53.4)">D4</text>
<text x="61.2" y="65.6">WSD3050</text>
<text x="139.9" y="65.6">WSD3050</text>
<text x="218.6" y="65.6">WSD3050</text>
<text x="294.8" y="65.6">WSD30150DN56</text>
<text x="81.1" y="71.1" transform="rotate(-90 81.1 71.1)">G</text>
<text x="83.6" y="71.1" transform="rotate(-90 83.6 71.1)">S3</text>
<text x="86.1" y="71.1" transform="rotate(-90 86.1 71.1)">S2</text>
<text x="88.7" y="71.1" transform="rotate(-90 88.7 71.1)">S1</text>
<text x="159.8" y="71.1" transform="rotate(-90 159.8 71.1)">G</text>
<text x="162.3" y="71.1" transform="rotate(-90 162.3 71.1)">S3</text>
<text x="164.9" y="71.1" transform="rotate(-90 164.9 71.1)">S2</text>
<text x="167.4" y="71.1" transform="rotate(-90 167.4 71.1)">S1</text>
<text x="238.5" y="71.1" transform="rotate(-90 238.5 71.1)">G</text>
<text x="241.1" y="71.1" transform="rotate(-90 241.1 71.1)">S3</text>
<text x="243.6" y="71.1" transform="rotate(-90 243.6 71.1)">S2</text>
<text x="246.2" y="71.1" transform="rotate(-90 246.2 71.1)">S1</text>
<text x="314.7" y="71.1" transform="rotate(-90 314.7 71.1)">G</text>
<text x="317.3" y="71.1" transform="rotate(-90 317.3 71.1)">S3</text>
<text x="319.8" y="71.1" transform="rotate(-90 319.8 71.1)">S2</text>
<text x="322.4" y="71.1" transform="rotate(-90 322.4 71.1)">S1</text>
<text x="81" y="74.2" transform="rotate(-90 81 74.2)">4</text>
<text x="83.5" y="74.2" transform="rotate(-90 83.5 74.2)">3</text>
<text x="86" y="74.2" transform="rotate(-90 86 74.2)">2</text>
<text x="88.6" y="74.2" transform="rotate(-90 88.6 74.2)">1</text>
<text x="159.7" y="74.2" transform="rotate(-90 159.7 74.2)">4</text>
<text x="162.2" y="74.2" transform="rotate(-90 162.2 74.2)">3</text>
<text x="164.8" y="74.2" transform="rotate(-90 164.8 74.2)">2</text>
<text x="167.3" y="74.2" transform="rotate(-90 167.3 74.2)">1</text>
<text x="238.4" y="74.2" transform="rotate(-90 238.4 74.2)">4</text>
<text x="241" y="74.2" transform="rotate(-90 241 74.2)">3</text>
<text x="243.5" y="74.2" transform="rotate(-90 243.5 74.2)">2</text>
<text x="246.1" y="74.2" transform="rotate(-90 246.1 74.2)">1</text>
<text x="314.6" y="74.2" transform="rotate(-90 314.6 74.2)">4</text>
<text x="317.2" y="74.2" transform="rotate(-90 317.2 74.2)">3</text>
<text x="319.7" y="74.2" transform="rotate(-90 319.7 74.2)">2</text>
<text x="322.3" y="74.2" transform="rotate(-90 322.3 74.2)">1</text>
<text x="43.9" y="80.8">E0</text>
<text x="63.7" y="78.3">R126</text>
<text x="122.6" y="80.8">E1</text>
<text x="142.4" y="78.3">R127</text>
<text x="201.4" y="80.8">E2</text>
<text x="221.2" y="78.3">R128</text>
<text x="277.6" y="80.8">BED</text>
<text x="297.4" y="78.3">R129</text>
<text x="363.4" y="82.8">+3V3</text>
<text x="66.2" y="85.9">10R</text>
<text x="74.6" y="85.9">R77</text>
<text x="145" y="85.9">10R</text>
<text x="153.4" y="85.9">R78</text>
<text x="223.7" y="85.9">10R</text>
<text x="232.1" y="85.9">R79</text>
<text x="299.9" y="85.9">10R</text>
<text x="308.3" y="85.9">R80</text>
<text x="355.8" y="85.9">+24V</text>
<text x="73.6" y="93.5">100K</text>
<text x="152.3" y="93.5">100K</text>
<text x="231.1" y="93.5">100K</text>
<text x="307.3" y="93.5">100K</text>
<text x="370.5" y="93.5">1</text>
<text x="373.6" y="91">JP10</text>
<text x="396.4" y="93.5">J26</text>
<text x="361.4" y="101">X_MIN</text>
<text x="370.5" y="98.6">3</text>
<text x="376.1" y="100.1">JP_3</text>
<text x="380.4" y="96">2</text>
<text x="393.4" y="96">3</text>
<text x="393.4" y="98.6">2</text>
<text x="393.4" y="101.1">1</text>
<text x="341.1" y="102.4">X_MIN</text>
<text x="393.9" y="106.2">JSTXH 3-R</text>
<text x="56.1" y="113.8">+12V</text>
<text x="86.6" y="108.8">GND</text>
<text x="155.1" y="113.8">+12V</text>
<text x="165.3" y="108.8">GND</text>
<text x="244" y="108.8">GND</text>
<text x="320.2" y="108.8">GND</text>
<text x="381.2" y="111.3">GND</text>
<text x="305" y="118.4">+3V3</text>
<text x="363.4" y="118.4">+3V3</text>
<text x="355.8" y="121.5">+24V</text>
<text x="61.2" y="131.6">10K R108</text>
<text x="62.7" y="126.5">R106</text>
<text x="84" y="131.6">Q20</text>
<text x="160.2" y="131.6">10K R109</text>
<text x="161.7" y="126.5">R107</text>
<text x="183.1" y="131.6">Q21</text>
<text x="311.4" y="126.5">R81</text>
<text x="327.9" y="131.6">J28</text>
<text x="370.5" y="129">1</text>
<text x="373.6" y="126.5">JP11</text>
<text x="380.4" y="131.6">2</text>
<text x="393.4" y="131.6">3</text>
<text x="396.4" y="129.1">J27</text>
<text x="84" y="136.7">BC807</text>
<text x="183.1" y="136.7">BC807</text>
<text x="241.5" y="136.2">+3V3</text>
<text x="262.3" y="138">THERM_END0</text>
<text x="287.7" y="136.6">THERM_END0</text>
<text x="310.6" y="134.2">4.7K</text>
<text x="324.8" y="136.7">1</text>
<text x="341.1" y="138">Y_MIN</text>
<text x="361.4" y="136.6">Y_MIN</text>
<text x="370.5" y="134.1">3</text>
<text x="376.1" y="135.7">JP_3</text>
<text x="393.4" y="134.1">2</text>
<text x="393.4" y="136.7">1</text>
<text x="66.2" y="139.2">5.1K</text>
<text x="89.6" y="141.8">E0</text>
<text x="165.3" y="139.2">5.1K</text>
<text x="188.7" y="141.8">E1</text>
<text x="310.1" y="141.8">C50</text>
<text x="324.8" y="139.2">2</text>
<text x="393.9" y="141.8">JSTXH 3-R</text>
<text x="3" y="145.6">E0_Heater</text>
<text x="35.8" y="144.3">R110</text>
<text x="45.9" y="144.3">2.7K</text>
<text x="60.9" y="144.3">Q22</text>
<text x="61.2" y="149.4">BC817</text>
<text x="84" y="146.9">R112</text>
<text x="102.1" y="145.6">E1_Heater</text>
<text x="134.8" y="144.3">R111</text>
<text x="145" y="144.3">2.7K</text>
<text x="160" y="144.3">Q23</text>
<text x="160.2" y="149.4">BC817</text>
<text x="183.1" y="146.9">R113</text>
<text x="247.9" y="144.3">R82</text>
<text x="264.4" y="149.4">J29</text>
<text x="310.1" y="146.9">10uF</text>
<text x="323.8" y="144.3">JSTXH 2-R</text>
<text x="381.2" y="146.9">GND</text>
<text x="30.7" y="151.9">R114</text>
<text x="84" y="154.5">1K</text>
<text x="129.7" y="151.9">R115</text>
<text x="183.1" y="154.5">1K</text>
<text x="201.4" y="155.7">THERM_END3</text>
<text x="224.2" y="154.3">THERM_END3</text>
<text x="247.1" y="151.9">4.7K</text>
<text x="261.3" y="154.4">1</text>
<text x="363.4" y="154">+3V3</text>
<text x="30.7" y="159.6">10K</text>
<text x="129.7" y="159.6">10K</text>
<text x="246.6" y="159.6">C51</text>
<text x="261.3" y="157">2</text>
<text x="305" y="159.6">GND</text>
<text x="355.8" y="157">+24V</text>
<text x="28.1" y="167.2">GND</text>
<text x="56.1" y="167.2">GND</text>
<text x="127.2" y="167.2">GND</text>
<text x="155.1" y="167.2">GND</text>
<text x="246.6" y="164.6">10uF</text>
<text x="260.3" y="162.1">JSTXH 2-R</text>
<text x="370.5" y="164.6">1</text>
<text x="373.6" y="162.1">JP12</text>
<text x="380.4" y="167.1">2</text>
<text x="393.4" y="167.1">3</text>
<text x="396.4" y="164.6">J30</text>
<text x="56.1" y="172.3">+12V</text>
<text x="155.1" y="172.3">+12V</text>
<text x="305" y="169.2">+3V3</text>
<text x="341.1" y="173.5">Z_MIN</text>
<text x="361.4" y="172.1">Z_MIN</text>
<text x="370.5" y="169.7">3</text>
<text x="376.1" y="171.2">JP_3</text>
<text x="393.4" y="169.7">2</text>
<text x="393.4" y="172.2">1</text>
<text x="241.5" y="177.3">GND</text>
<text x="311.4" y="177.3">R83</text>
<text x="393.9" y="177.3">JSTXH 3-R</text>
<text x="62.7" y="185">R116</text>
<text x="161.7" y="185">R117</text>
<text x="310.6" y="185">4.7K</text>
<text x="327.9" y="182.4">J31</text>
<text x="381.2" y="182.4">GND</text>
<text x="61.2" y="190">10K R118</text>
<text x="84" y="190">Q24</text>
<text x="160.2" y="190">10K R119</text>
<text x="183.1" y="190">Q25</text>
<text x="262.3" y="188.8">THERM_END1</text>
<text x="287.7" y="187.4">THERM_END1</text>
<text x="324.8" y="187.5">1</text>
<text x="324.8" y="190">2</text>
<text x="66.2" y="197.7">5.1K</text>
<text x="84" y="195.1">BC807</text>
<text x="165.3" y="197.7">5.1K</text>
<text x="183.1" y="195.1">BC807</text>
<text x="241.5" y="194.6">+3V3</text>
<text x="310.1" y="192.6">C52</text>
<text x="310.1" y="197.7">10uF</text>
<text x="323.8" y="195.1">JSTXH 2-R</text>
<text x="355.8" y="195.1">+24V</text>
<text x="362.2" y="192.1">DC_5V</text>
<text x="35.8" y="202.7">R120</text>
<text x="45.9" y="202.7">2.7K</text>
<text x="60.9" y="202.7">Q26</text>
<text x="89.6" y="200.2">E2</text>
<text x="127.2" y="202.7">R121</text>
<text x="137.4" y="202.7">2.2K</text>
<text x="160" y="202.7">Q27</text>
<text x="188.7" y="200.2">BED</text>
<text x="247.9" y="202.7">R84</text>
<text x="370.5" y="202.7">1</text>
<text x="373.6" y="200.2">JP13</text>
<text x="396.4" y="202.7">J32</text>
<text x="3" y="204">E2_Heater</text>
<text x="61.2" y="207.8">BC817</text>
<text x="84" y="205.3">R122</text>
<text x="102.1" y="204">BED_Heater</text>
<text x="145" y="207.8">R125</text>
<text x="160.2" y="207.8">BC817</text>
<text x="183.1" y="205.3">R123</text>
<text x="264.4" y="207.8">J35</text>
<text x="370.5" y="207.8">3</text>
<text x="376.1" y="209.3">JP_3</text>
<text x="380.4" y="205.2">2</text>
<text x="393.4" y="205.2">3</text>
<text x="393.4" y="207.8">2</text>
<text x="30.7" y="210.4">R124</text>
<text x="84" y="212.9">1K</text>
<text x="145" y="215.4">1K</text>
<text x="183.1" y="212.9">1K</text>
<text x="201.4" y="214.2">THERM_END4</text>
<text x="224.2" y="212.8">THERM_END4</text>
<text x="247.1" y="210.4">4.7K</text>
<text x="261.3" y="212.9">1</text>
<text x="261.3" y="215.4">2</text>
<text x="305" y="210.4">GND</text>
<text x="341.1" y="211.6">X_MAX</text>
<text x="361.4" y="210.2">X_MAX</text>
<text x="393.4" y="210.3">1</text>
<text x="393.9" y="215.4">JSTXH 3-R</text>
<text x="30.7" y="218">10K</text>
<text x="246.6" y="218">C53</text>
<text x="260.3" y="220.5">JSTXH 2-R</text>
<text x="305" y="220">+3V3</text>
<text x="381.2" y="220.5">GND</text>
<text x="28.1" y="225.6">GND</text>
<text x="56.1" y="225.6">GND</text>
<text x="142.4" y="225.6">GND</text>
<text x="155.1" y="225.6">GND</text>
<text x="246.6" y="223.1">10uF</text>
<text x="165.3" y="232.7">+3V3</text>
<text x="311.4" y="228.1">R86</text>
<text x="327.9" y="233.2">J37</text>
<text x="355.8" y="233.2">+24V</text>
<text x="362.2" y="230.2">DC_5V</text>
<text x="241.5" y="235.8">GND</text>
<text x="262.3" y="239.6">THERM_END2</text>
<text x="287.7" y="238.2">THERM_END2</text>
<text x="310.6" y="235.8">4.7K</text>
<text x="324.8" y="238.3">1</text>
<text x="373.6" y="238.3">JP14</text>
<text x="10.4" y="242.9">+24V</text>
<text x="30.7" y="242.9">+12V</text>
<text x="163.8" y="243.4">R85</text>
<text x="169.1" y="240.3">DC_5V</text>
<text x="310.1" y="243.4">C54</text>
<text x="323.8" y="245.9">JSTXH 2-R</text>
<text x="324.8" y="240.8">2</text>
<text x="370.5" y="240.8">1</text>
<text x="370.5" y="245.9">3</text>
<text x="380.4" y="243.3">2</text>
<text x="393.4" y="243.3">3</text>
<text x="393.4" y="245.9">2</text>
<text x="396.4" y="240.8">J38</text>
<text x="162.5" y="251">10K</text>
<text x="187.7" y="251">1</text>
<text x="193.2" y="248.5">J36</text>
<text x="241.5" y="247.9">+3V3</text>
<text x="310.1" y="248.5">10uF</text>
<text x="341.1" y="249.7">Y_MAX</text>
<text x="361.4" y="248.3">Y_MAX</text>
<text x="376.1" y="247.4">JP_3</text>
<text x="393.4" y="248.4">1</text>
<text x="12.4" y="257.3" transform="rotate(-90 12.4 257.3)">1</text>
<text x="14.9" y="257.3" transform="rotate(-90 14.9 257.3)">3</text>
<text x="32.7" y="257.3" transform="rotate(-90 32.7 257.3)">1</text>
<text x="35.2" y="257.3" transform="rotate(-90 35.2 257.3)">3</text>
<text x="91.6" y="255.6">+3V3</text>
<text x="145.5" y="255.9">Y_MAX</text>
<text x="155.6" y="255.9">BL_PWM</text>
<text x="187.7" y="253.5">2</text>
<text x="187.7" y="256">3</text>
<text x="247.9" y="256.1">R87</text>
<text x="393.9" y="253.5">JSTXH 3-R</text>
<text x="18" y="258.6">J33</text>
<text x="38.3" y="258.6">J34</text>
<text x="118.3" y="263.2">DC_5V +24V</text>
<text x="145.5" y="261">Z_MIN</text>
<text x="187.7" y="258.6">4</text>
<text x="187.7" y="261.1">5</text>
<text x="247.1" y="263.7">4.7K</text>
<text x="264.4" y="261.2">J39</text>
<text x="305" y="261.2">GND</text>
<text x="381.2" y="258.6">GND</text>
<text x="12.4" y="267.3" transform="rotate(-90 12.4 267.3)">2</text>
<text x="14.9" y="267.3" transform="rotate(-90 14.9 267.3)">4</text>
<text x="18" y="266.2">CON4AP</text>
<text x="32.7" y="267.3" transform="rotate(-90 32.7 267.3)">2</text>
<text x="35.2" y="267.3" transform="rotate(-90 35.2 267.3)">4</text>
<text x="38.3" y="266.2">CON4AP</text>
<text x="90.1" y="266.2">R88</text>
<text x="134.8" y="268.8">JP15</text>
<text x="188.2" y="266.2">CON_5</text>
<text x="201.4" y="267.5">THERM_BED</text>
<text x="224.2" y="266.1">THERM_BED</text>
<text x="261.3" y="266.2">1</text>
<text x="261.3" y="268.7">2</text>
<text x="88.8" y="273.9">10K</text>
<text x="101.8" y="273.9">D16</text>
<text x="131.8" y="271.3">1</text>
<text x="141.7" y="273.8">2</text>
<text x="145.5" y="273.7">V_PROBE</text>
<text x="159.7" y="273.8">3</text>
<text x="162.8" y="271.3">J40</text>
<text x="246.6" y="271.3">C55</text>
<text x="260.3" y="273.9">JSTXH 2-R</text>
<text x="46.4" y="280.2">Z_MAX</text>
<text x="64.2" y="278.8">Z_MAX</text>
<text x="73.9" y="278.9">R89</text>
<text x="84" y="278.9">100R</text>
<text x="125.2" y="278.9">PROBE</text>
<text x="131.8" y="276.4">3</text>
<text x="137.4" y="277.9">JP_3</text>
<text x="159.7" y="276.4">2</text>
<text x="159.7" y="278.9">1</text>
<text x="246.6" y="276.4">10uF</text>
<text x="366.7" y="281.2">Design Name:</text>
<text x="12.9" y="286.6">GND</text>
<text x="33.2" y="286.6">GND</text>
<text x="101.8" y="286.6">BAT85</text>
<text x="160.2" y="284">JSTXH 3-R</text>
<text x="147.5" y="289.1">GND</text>
<text x="241.5" y="289.1">GND</text>
<text x="366.7" y="288.8">Size</text>
<text x="369.3" y="291.4">A3</text>
<text x="374.3" y="288.8">Page Name:</text>
<text x="384.5" y="291.7">Others</text>
<text x="412.4" y="288.8">Rev</text>
<text x="415" y="291.4">v3.0</text>
<text x="338.8" y="296.5">Date:</text>
<text x="348.9" y="296.5">Tuesday, May 09, 2023</text>
<text x="392.1" y="296.5">Sheet</text>
<text x="402.3" y="296.5">6</text>
<text x="409.9" y="296.5">of</text>
<text x="417.5" y="296.5">14</text>
</g>
</svg>
